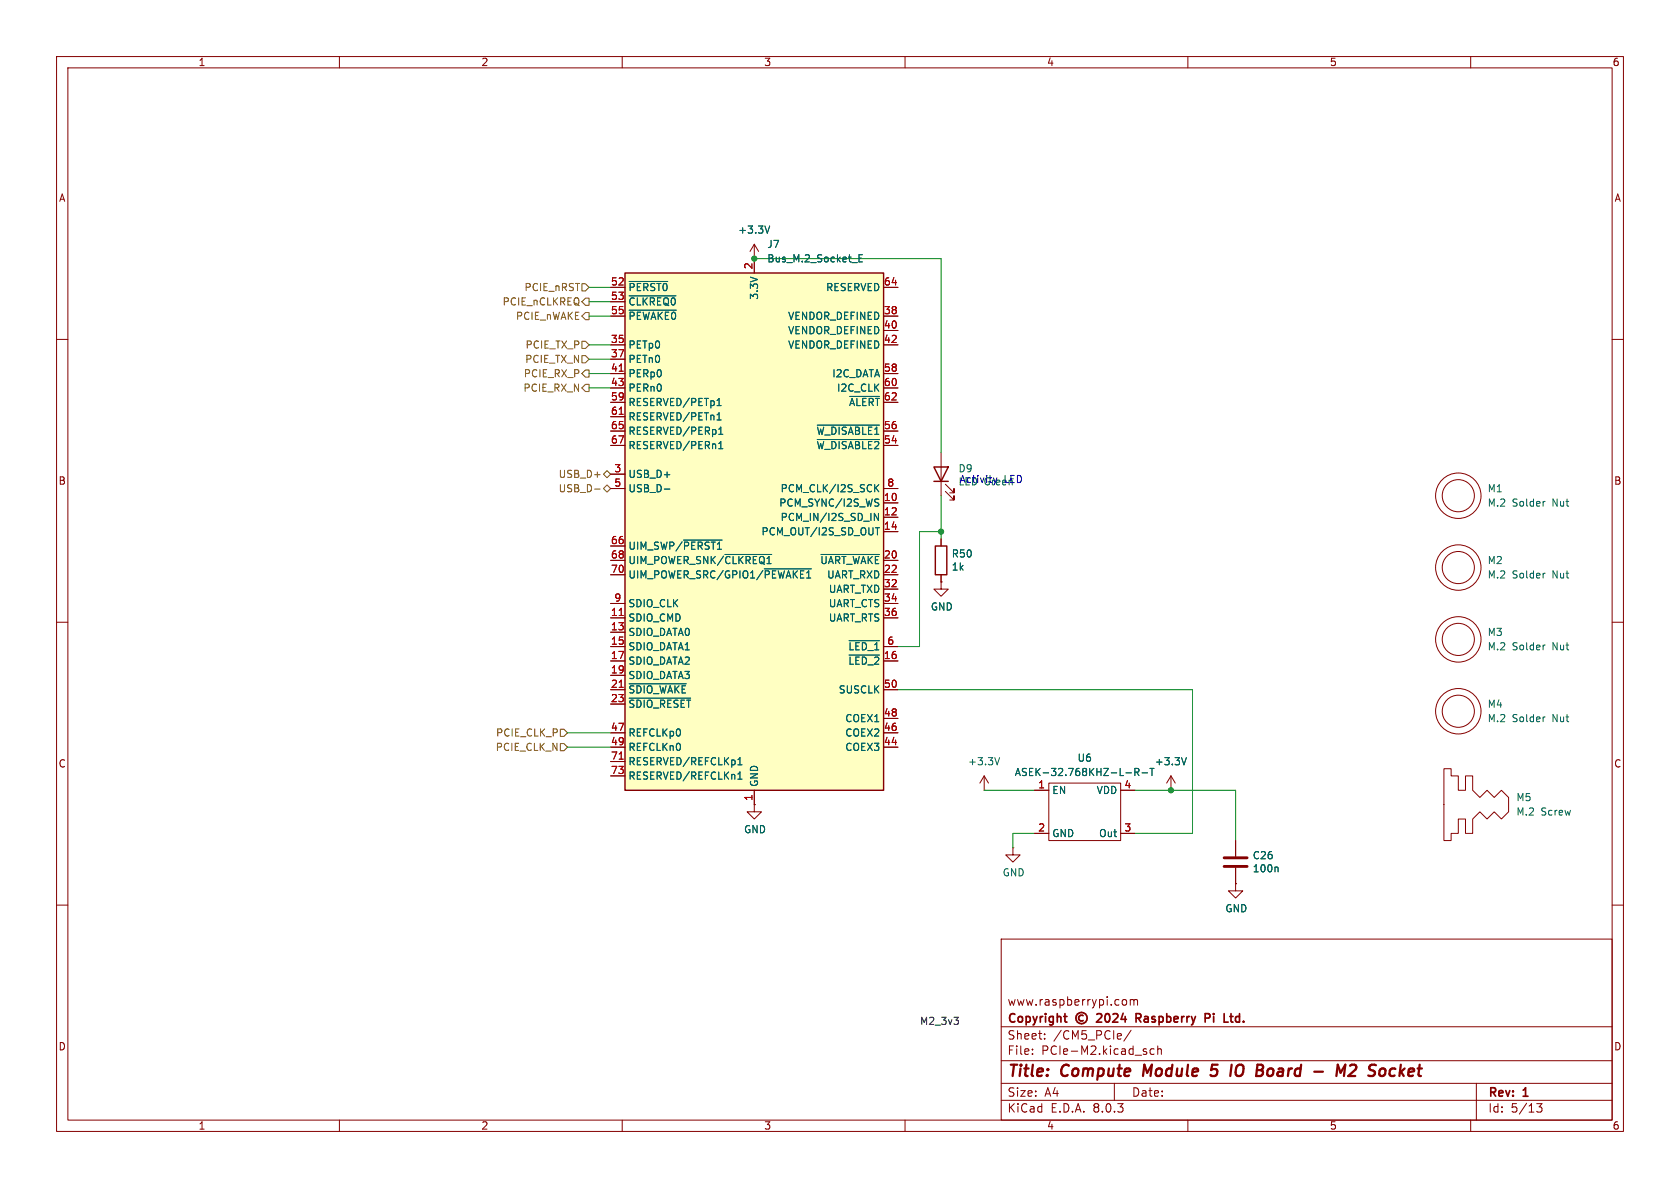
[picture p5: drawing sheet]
<svg xmlns="http://www.w3.org/2000/svg" width="297mm" height="210mm" viewBox="0 0 297 210" stroke-linecap="round" stroke-linejoin="round" font-family="sans-serif">
<g fill="none" stroke="#840000" stroke-width=".18">
<path d="M10 10h277v190h-277zM12 12h273v186h-273zM60 10v2M110 10v2M160 10v2M210 10v2M260 10v2M10 60h2M285 60h2M166.4 80v7.6M167.1 86.9l1.6 1.5v-.8v.8h-.8M167.1 85.6l1.6 1.5v-.7v.7h-.8"/>
<path d="M10 110h2M285 110h2M10 160h2M133.3 142.2v1.3h1.3l-1.3 1.3-1.2-1.3h1.2M133.3 142.2h.1M179.1 149.9v1.2h1.2l-1.2 1.3-1.3-1.3h1.3M179.1 149.9h.1M285 160h2M177 166h108v32h-108zM198.7 176.7l.3 .1 .2 .2-.1 .6-.4 .1M199.8 176.8l.4-.1 .3 .2M199.8 176.7v1"/>
<path d="M200.5 176.9l.2-.2 .3 .1 .1 .9M200.5 176.9v.8M60 198v2M110 198v2M160 198v2M177 194.5h108M177 191.5h108M177 187.5h108M177 181.5h108M182.5 186.3v.1M182.5 185.5v.1M184.7 183.6v.1"/>
<path d="M184.7 182.8v.1M197 191.5v3M200 182.1l-1.3 2M204 185.5l-.4-.1-.3 .3v.4l.2 .2h.5M204.7 185.5l.2-.1 .3 .1 .1 .9M204.7 184.9v1.5M210 198v2M260 198v2M261 191.5v6.5M271.7 195.1h.9l-.5 .6 .4 .1v.7l-.2 .1-.6-.1"/>
<circle cx="257.8" cy="100.3" r="4"/>
<circle cx="257.8" cy="100.3" r="2.84"/>
<circle cx="257.8" cy="125.7" r="4"/>
<circle cx="257.8" cy="125.7" r="2.84"/>
</g>
<path d="M202.3 188.2l-.2 2M214 190l.3 .2 .6-.1M215.3 188.2h-1l-.2 1 .3-.2 .7 .1M219.5 188.2a.77 .77 0 0 0-1 .7v1l.3 .3h.4M224.8 188.9a.62 .62 0 0 0-.7 .4v.7l.2 .2h.3M236.3 190.2l.2-2 .5 1.4 .8-1.4-.2 2M238.7 188.4l.3-.2h.5a.45 .45 0 0 1 .3 .6l-.2 .3-1.3 1.1h1.3M245.9 189l.2-.1 .6 .1M246.6 190.1l-.6 .1" fill="none" stroke="#840000" stroke-width=".4"/>
<g fill="none" stroke="#840000" stroke-width=".3">
<path d="M188.1 179.7h.5M190.8 179a1 1 0 0 0-.4 1.6 1 1 0 0 0 1.6 0 1 1 0 0 0-.4-1.6M191.5 179.5a.52 .52 0 0 0-.8 .5 .52 .52 0 0 0 .8 .4M193.9 179.3l.6-.1 .2 .1 .1 .3-1 1.1h1M195.5 179.3l.2-.1a.81 .81 0 0 1 .6 .6 .81 .81 0 0 1-.3 .8l-.2 .1a.81 .81 0 0 1-.3-1.4zM196.8 179.3l.5-.1 .3 .1v.3l-.9 1.1h.9M198.6 179.1l-.4 1.1h.9M198.9 179.7v1M201.2 180l.5 .7M201.6 179.3l-.8-.1v1.5M201.6 179.9l-.8 .1M213.1 179.2h.5l.3 .3-.1 .4-.7 .1"/>
<path d="M217.4 179.7h.6M217.6 179.2v1.3l.4 .2M188.5 180.7h.1"/>
</g>
<path d="M273 101.3h.2M273 126.7h.2" fill="none" stroke="#006464" stroke-width=".18"/>
<path d="M165.1 82.6h2.5l-1.2 2.5zM165.1 85.1h2.5" fill="none" stroke="#840000" stroke-width=".25"/>
<path d="M110.5 48.3h45.7v91.4h-45.7z" fill="#ffffc2"/>
<path d="M110.5 48.3h45.7v91.4h-45.7zM165.4 96.5h2v5.1h-2z" fill="none" stroke="#840000" stroke-width=".25"/>
<g fill="none" stroke="#840000" stroke-width=".18">
<path d="M107.9 55.9h2.6M107.9 50.8h2.6M107.9 53.3h2.6M133.3 45.7h.1M133.3 43.2v5.1M133.3 43.2l-.7 1.3M133.3 43.2l.8 1.3M156.2 55.9h2.5M156.2 58.4h2.5M156.2 50.8h2.5M107.9 61h2.6M107.9 63.5h2.6"/>
<path d="M107.9 66h2.6M107.9 68.6h2.6M107.9 78.7h2.6M107.9 76.2h2.6M107.9 71.1h2.6M107.9 73.7h2.6M156.2 61h2.5M156.2 66h2.5M156.2 68.6h2.5M156.2 78.7h2.5M156.2 76.2h2.5M156.2 71.1h2.5"/>
<path d="M107.9 99.1h2.6M107.9 83.8h2.6M107.9 86.4h2.6M107.9 96.5h2.6M156.2 88.9h2.5M156.2 91.4h2.5M156.2 94h2.5M156.2 99.1h2.5M156.2 86.4h2.5M166.4 95.3v1.2M107.9 109.2h2.6M107.9 111.8h2.6"/>
<path d="M107.9 114.3h2.6M107.9 116.8h2.6M107.9 119.4h2.6M107.9 101.6h2.6M107.9 106.7h2.6M156.2 109.2h2.5M156.2 114.3h2.5M156.2 116.8h2.5M156.2 101.6h2.5M156.2 104.1h2.5M156.2 106.7h2.5M166.4 102.9v1.2h1.2l-1.2 1.3-1.3-1.3h1.3"/>
<path d="M166.4 102.9h.1M166.4 101.6v1.3M107.9 121.9h2.6M107.9 124.5h2.6M107.9 132.1h2.6M107.9 129.5h2.6M107.9 134.6h2.6M107.9 137.2h2.6M133.3 139.7v2.5M156.2 121.9h2.5M156.2 132.1h2.5M156.2 129.5h2.5"/>
<path d="M156.2 127h2.5M174 139.7h.1M174 137.2l-.8 1.2M174 137.2v2.5M174 137.2l.8 1.2M182.9 139.7h2.5M185.4 138.4h12.7v10.2h-12.7zM198.1 139.7h2.6M207 139.7h.1M207 137.2l-.8 1.2M207 137.2v2.5M207 137.2l.8 1.2"/>
<path d="M255.3 135.9h1.2v1.3h1.3v2.5h1.3v-2.5h1.2v2.5l1.3 1.3 1.3-1.3 1.3 1.3 1.2-1.3 1.3 1.3v2.5l-1.3 1.3-1.2-1.3-1.3 1.3-1.3-1.3-1.3 1.3v2.5h-1.2v-2.5h-1.3v2.5h-1.3v1.3h-1.2zM133.3 142.2h.1M182.9 147.3h2.5M198.1 147.3h2.6M218.4 156.2v1.3h1.3l-1.3 1.3-1.2-1.3h1.2M218.4 156.2h.1M218.4 148.6v2.8M218.4 153.4v2.8"/>
<circle cx="257.8" cy="87.6" r="4"/>
<circle cx="257.8" cy="87.6" r="2.84"/>
<circle cx="257.8" cy="113" r="4"/>
<circle cx="257.8" cy="113" r="2.84"/>
</g>
<g fill="none" stroke="#006464" stroke-width=".18">
<path d="M136.1 39.9l-.5 1.3M111.2 49.8h6.8M111.2 52.3h8.3M111.2 54.8h8.4M150.6 46.4h1M151.9 45.6h.4M152.5 45h-.6v1.3h.6M126.8 71.7h.7M126.8 74.2h.7M126.9 70.7l.2-.3v1.3M126.9 73.3l.2-.3v1.2M127.1 76.8h.7"/>
<path d="M127.1 75.9l.3-.4v1.3M127.1 78.4l.3-.4v1.3M127.1 79.3h.7M144.5 77.7h11M144.5 75.2h11M150.2 70.1h5.3M117.4 86.5h1M120.8 95.5h6.9M128.2 98h8.2M145.1 98h10.4M154.6 85.7v1.2M154.8 93.3h.7"/>
<path d="M154.8 86.2l.6 .7M154.9 88.8l.3 .1 .2 .3-.3 .3h-.3M154.9 88.2l.5 .1M155.1 93.3v1.3M155.3 90.7v1.3l-.7-1.3v1.3M155.4 85.7l-.8 .7M273 88.6h.2M135.1 100.6h8.3M150.1 115.8h5.4M150.1 113.3h5.4M273 114h.2M111.2 120.9h10.1"/>
<path d="M111.2 123.4h10.9M130.5 135.2h.7M130.5 134.3l.3-.4v1.3M130.5 136.8l.3-.3v1.2M130.5 137.7h.7M176.7 133.9l-.4 1.3M199.1 136.6h.9M200.6 136.5l.6-.1 .2-.1-.1-.3-.7-.2v1.3M200.9 136.5l.5 .6M201.9 136.6h1M203.3 135.8h.7M203.7 135.8v1.3"/>
<path d="M209.7 133.9l-.4 1.3M225.8 153.3l.1 .2v.6"/>
</g>
<path d="M109.5 65.6h.7M109.5 73.2h.7M109.5 108.8h.7M109.5 121.5h.7M109.5 134.2h.7" fill="none" stroke="#a90000" stroke-width=".18"/>
<path d="M216.4 153.2h4.1M216.4 151.6h4.1" fill="none" stroke="#840000" stroke-width=".51"/>
<path d="M102.9 50.2h.6l.6 .6-.6 .6h-.6zM103.5 55.2h.6v1.3h-.6l-.6-.6zM103.5 52.7h.6v1.3h-.6l-.6-.7zM102.9 62.9h.6l.6 .6-.6 .6h-.6zM102.9 60.3h.6l.6 .7-.6 .6h-.6zM103.5 67.9h.6v1.3h-.6l-.6-.6zM103.5 65.4h.6v1.3h-.6l-.6-.7zM105.1 86.5h1M106.7 83.8l.6-.6 .6 .6-.6 .7zM106.7 86.4l.6-.7 .6 .7-.6 .6zM99.1 131.4h.6l.6 .7-.6 .6h-.6zM99.1 128.9h.6l.6 .6-.6 .7h-.6z" fill="none" stroke="#725600" stroke-width=".18"/>
<path d="M168.6 179.8h.8l-.4 .5M169.4 180.4v.6" fill="none" stroke="#0f0f0f" stroke-width=".18"/>
<g fill="none" stroke="#009600" stroke-width=".18">
<path d="M104.1 50.8h3.8M104.1 55.9h3.8M104.1 53.3h3.8M133.3 45.7h33.1v34.3M104.1 61h3.8M104.1 63.5h3.8M104.1 68.6h3.8M104.1 66h3.8M166.4 94h-3.8v20.3h-3.9M166.4 87.6v7.7M100.3 129.5h7.6M100.3 132.1h7.6"/>
<path d="M158.7 121.9h52.1v25.4h-10.1M174 139.7h8.9M200.7 139.7h17.7v8.9M182.9 147.3h-3.8v2.6"/>
</g>
<g fill="#009600" stroke="#009600" stroke-width=".18">
<circle cx="133.3" cy="45.7" r=".46"/>
<circle cx="166.4" cy="94" r=".46"/>
<circle cx="207" cy="139.7" r=".46"/>
</g>
<g font-size="2.8" fill="#840000">
<text x="178" y="190.9">Title:</text>
<text x="187.7" y="190.9">Compute</text>
<text x="202.9" y="190.9">Module</text>
<text x="215.7" y="190.9">5</text>
<text x="220" y="190.9">IO</text>
<text x="225.3" y="190.9">Board</text>
<text x="241.1" y="190.9">M2</text>
<text x="247.6" y="190.9">Socket</text>
</g>
<g font-size="2.1" fill="#840000">
<text x="178" y="178">www.raspberrypi.com</text>
<text x="178" y="184">Sheet:</text>
<text x="178" y="181.2">Copyright</text>
<text x="186.2" y="184">/CM5_PCIe/</text>
<text x="202.1" y="181.2">Raspberry</text>
<text x="214.9" y="181.2">Pi</text>
<text x="218.9" y="181.2">Ltd.</text>
<text x="178" y="186.7">File:</text>
<text x="184.1" y="186.7">PCIe-M2.kicad_sch</text>
<text x="178" y="196.9">KiCad</text>
<text x="178" y="194.1">Size:</text>
<text x="184.7" y="194.1">A4</text>
<text x="185.7" y="196.9">E.D.A.</text>
<text x="193.3" y="196.9">8.0.3</text>
<text x="200" y="194.1">Date:</text>
<text x="263" y="194.3">Rev:</text>
<text x="263" y="196.9">Id:</text>
<text x="267.1" y="196.9">5/13</text>
<text x="269.4" y="194.3">1</text>
</g>
<g font-size="1.8" fill="#840000">
<text x="35" y="11.9">1</text>
<text x="85" y="11.9">2</text>
<text x="135" y="11.9">3</text>
<text x="185" y="11.9">4</text>
<text x="235" y="11.9">5</text>
<text x="285" y="11.9">6</text>
<text x="10.3" y="35.9">A</text>
<text x="285.3" y="35.9">A</text>
<text x="10.3" y="85.9">B</text>
<text x="285.3" y="85.9">B</text>
<text x="10.3" y="135.9">C</text>
<text x="285.3" y="135.9">C</text>
<text x="10.3" y="185.9">D</text>
<text x="285.3" y="185.9">D</text>
<text x="35" y="199.9">1</text>
<text x="85" y="199.9">2</text>
<text x="135" y="199.9">3</text>
<text x="185" y="199.9">4</text>
<text x="235" y="199.9">5</text>
<text x="285" y="199.9">6</text>
</g>
<g font-size="1.8" fill="#006464">
<text x="130.4" y="41.5">+3.3V</text>
<text x="135.6" y="44">J7</text>
<text x="135.6" y="46.6">Bus_M.2_Socket_E</text>
<text x="111" y="51.7">~{PERST0}</text>
<text x="134.2" y="53.1" transform="rotate(-90 134.2 53.1)">3.3V</text>
<text x="145.9" y="51.7">RESERVED</text>
<text x="111" y="54.2">~{CLKREQ0}</text>
<text x="111" y="56.7">~{PEWAKE0}</text>
<text x="139.2" y="56.7">VENDOR_DEFINED</text>
<text x="139.2" y="59.3">VENDOR_DEFINED</text>
<text x="111" y="61.8">PETp0</text>
<text x="111" y="64.4">PETn0</text>
<text x="139.2" y="61.8">VENDOR_DEFINED</text>
<text x="111" y="66.9">PERp0</text>
<text x="111" y="69.4">PERn0</text>
<text x="111" y="72">RESERVED/PETp1</text>
<text x="147" y="66.9">I2C_DATA</text>
<text x="147.9" y="69.4">I2C_CLK</text>
<text x="150" y="72">~{ALERT}</text>
<text x="111" y="74.5">RESERVED/PETn1</text>
<text x="111" y="77.1">RESERVED/PERp1</text>
<text x="144.3" y="77.1">~{W_DISABLE1}</text>
<text x="111" y="79.6">RESERVED/PERn1</text>
<text x="144.3" y="79.6">~{W_DISABLE2}</text>
<text x="169.4" y="83.7">D9</text>
<text x="111" y="84.7">USB_D+</text>
<text x="111" y="87.2">USB_D-</text>
<text x="137.7" y="89.8">PCM_SYNC/I2S_WS</text>
<text x="137.9" y="87.2">PCM_CLK/I2S_SCK</text>
<text x="262.9" y="87.2">M1</text>
<text x="262.9" y="89.8">M.2</text>
<text x="267.3" y="89.8">Solder</text>
<text x="274.6" y="89.8">Nut</text>
<text x="134.5" y="94.8">PCM_OUT/I2S_SD_OUT</text>
<text x="137.9" y="92.3">PCM_IN/I2S_SD_IN</text>
<text x="111" y="97.4">UIM_SWP/~{PERST1}</text>
<text x="111" y="99.9">UIM_POWER_SNK/~{CLKREQ1}</text>
<text x="144.9" y="99.9">~{UART_WAKE}</text>
<text x="168.2" y="98.8">R50</text>
<text x="168.2" y="101.1">1k</text>
<text x="262.9" y="99.9">M2</text>
<text x="111" y="102.5">UIM_POWER_SRC/GPIO1/~{PEWAKE1}</text>
<text x="111" y="107.5">SDIO_CLK</text>
<text x="146.1" y="102.5">UART_RXD</text>
<text x="146.4" y="105">UART_TXD</text>
<text x="146.4" y="107.5">UART_CTS</text>
<text x="262.9" y="102.5">M.2</text>
<text x="267.3" y="102.5">Solder</text>
<text x="274.6" y="102.5">Nut</text>
<text x="111" y="110.1">SDIO_CMD</text>
<text x="111" y="112.6">SDIO_DATA0</text>
<text x="146.4" y="110.1">UART_RTS</text>
<text x="164.5" y="108.1">GND</text>
<text x="262.9" y="112.6">M3</text>
<text x="111" y="115.2">SDIO_DATA1</text>
<text x="111" y="117.7">SDIO_DATA2</text>
<text x="149.9" y="117.7">~{LED_2}</text>
<text x="149.9" y="115.2">~{LED_1}</text>
<text x="262.9" y="115.2">M.2</text>
<text x="267.3" y="115.2">Solder</text>
<text x="274.6" y="115.2">Nut</text>
<text x="111" y="120.2">SDIO_DATA3</text>
<text x="111" y="122.8">~{SDIO_WAKE}</text>
<text x="111" y="125.3">~{SDIO_RESET}</text>
<text x="148.2" y="122.8">SUSCLK</text>
<text x="262.9" y="125.3">M4</text>
<text x="111" y="130.4">REFCLKp0</text>
<text x="149.3" y="130.4">COEX2</text>
<text x="149.3" y="127.9">COEX1</text>
<text x="262.9" y="127.9">M.2</text>
<text x="267.3" y="127.9">Solder</text>
<text x="274.6" y="127.9">Nut</text>
<text x="111" y="132.9">REFCLKn0</text>
<text x="111" y="135.5">RESERVED/REFCLKp1</text>
<text x="149.3" y="132.9">COEX3</text>
<text x="171" y="135.5">+3.3V</text>
<text x="179.3" y="137.4">ASEK-32.768KHZ-L-R-T</text>
<text x="190.4" y="134.8">U6</text>
<text x="204.1" y="135.5">+3.3V</text>
<text x="111" y="138">RESERVED/REFCLKn1</text>
<text x="134.2" y="139.2" transform="rotate(-90 134.2 139.2)">GND</text>
<text x="185.9" y="140.6">EN</text>
<text x="193.8" y="140.6">VDD</text>
<text x="268" y="141.8">M5</text>
<text x="131.4" y="147.5">GND</text>
<text x="185.9" y="148.2">GND</text>
<text x="194.2" y="148.2">Out</text>
<text x="268" y="144.4">M.2</text>
<text x="272.4" y="144.4">Screw</text>
<text x="177.2" y="155.1">GND</text>
<text x="221.4" y="154.4">100n</text>
<text x="221.4" y="152.1">C26</text>
<text x="216.5" y="161.5">GND</text>
</g>
<g font-size="1.8" fill="#a90000">
<text x="133.1" y="47.7" transform="rotate(-90 133.1 47.7)">2</text>
<text x="107.9" y="50.5">52</text>
<text x="107.9" y="53.1">53</text>
<text x="156.2" y="50.5">64</text>
<text x="107.9" y="55.6">55</text>
<text x="156.2" y="55.6">38</text>
<text x="156.2" y="58.2">40</text>
<text x="107.9" y="60.7">35</text>
<text x="107.9" y="63.2">37</text>
<text x="107.9" y="65.8">41</text>
<text x="156.2" y="60.7">42</text>
<text x="156.2" y="65.8">58</text>
<text x="107.9" y="68.3">43</text>
<text x="107.9" y="70.9">59</text>
<text x="156.2" y="68.3">60</text>
<text x="156.2" y="70.9">62</text>
<text x="107.9" y="73.4">61</text>
<text x="107.9" y="75.9">65</text>
<text x="156.2" y="75.9">56</text>
<text x="107.9" y="78.5">67</text>
<text x="108.5" y="83.6">3</text>
<text x="156.2" y="78.5">54</text>
<text x="108.5" y="86.1">5</text>
<text x="156.2" y="88.6">10</text>
<text x="156.8" y="86.1">8</text>
<text x="156.2" y="91.2">12</text>
<text x="156.2" y="93.7">14</text>
<text x="107.9" y="96.3">66</text>
<text x="107.9" y="98.8">68</text>
<text x="107.9" y="101.3">70</text>
<text x="156.2" y="98.8">20</text>
<text x="156.2" y="101.3">22</text>
<text x="108.5" y="106.4">9</text>
<text x="156.2" y="103.9">32</text>
<text x="156.2" y="106.4">34</text>
<text x="107.9" y="109">11</text>
<text x="107.9" y="111.5">13</text>
<text x="156.2" y="109">36</text>
<text x="107.9" y="114">15</text>
<text x="107.9" y="116.6">17</text>
<text x="107.9" y="119.1">19</text>
<text x="156.2" y="116.6">16</text>
<text x="156.8" y="114">6</text>
<text x="107.9" y="121.7">21</text>
<text x="107.9" y="124.2">23</text>
<text x="156.2" y="121.7">50</text>
<text x="107.9" y="129.3">47</text>
<text x="107.9" y="131.8">49</text>
<text x="156.2" y="131.8">44</text>
<text x="156.2" y="129.3">46</text>
<text x="156.2" y="126.7">48</text>
<text x="107.9" y="134.4">71</text>
<text x="107.9" y="136.9">73</text>
<text x="133.1" y="141.7" transform="rotate(-90 133.1 141.7)">1</text>
<text x="183.4" y="139.4">1</text>
<text x="198.7" y="139.4">4</text>
<text x="183.4" y="147.1">2</text>
<text x="198.7" y="147.1">3</text>
</g>
<g font-size="1.8" fill="#725600">
<text x="92.6" y="51.7">PCIE_nRST</text>
<text x="88.7" y="54.2">PCIE_nCLKREQ</text>
<text x="91.1" y="56.7">PCIE_nWAKE</text>
<text x="92.7" y="64.4">PCIE_TX_N</text>
<text x="92.8" y="61.8">PCIE_TX_P</text>
<text x="92.4" y="69.4">PCIE_RX_N</text>
<text x="92.5" y="66.9">PCIE_RX_P</text>
<text x="98.7" y="84.7">USB_D+</text>
<text x="98.7" y="87.2">USB_D-</text>
<text x="87.6" y="130.4">PCIE_CLK_P</text>
<text x="87.5" y="132.9">PCIE_CLK_N</text>
</g>
<g font-size="1.8" fill="#0000c2">
<text x="169.4" y="86">LED Green</text>
<text x="169.5" y="85.5">Activity</text>
<text x="177.5" y="85.5">LED</text>
</g>
<text font-size="1.8" fill="#0f0f0f" x="162.6" y="181.3">M2_3v3</text>
</svg>
